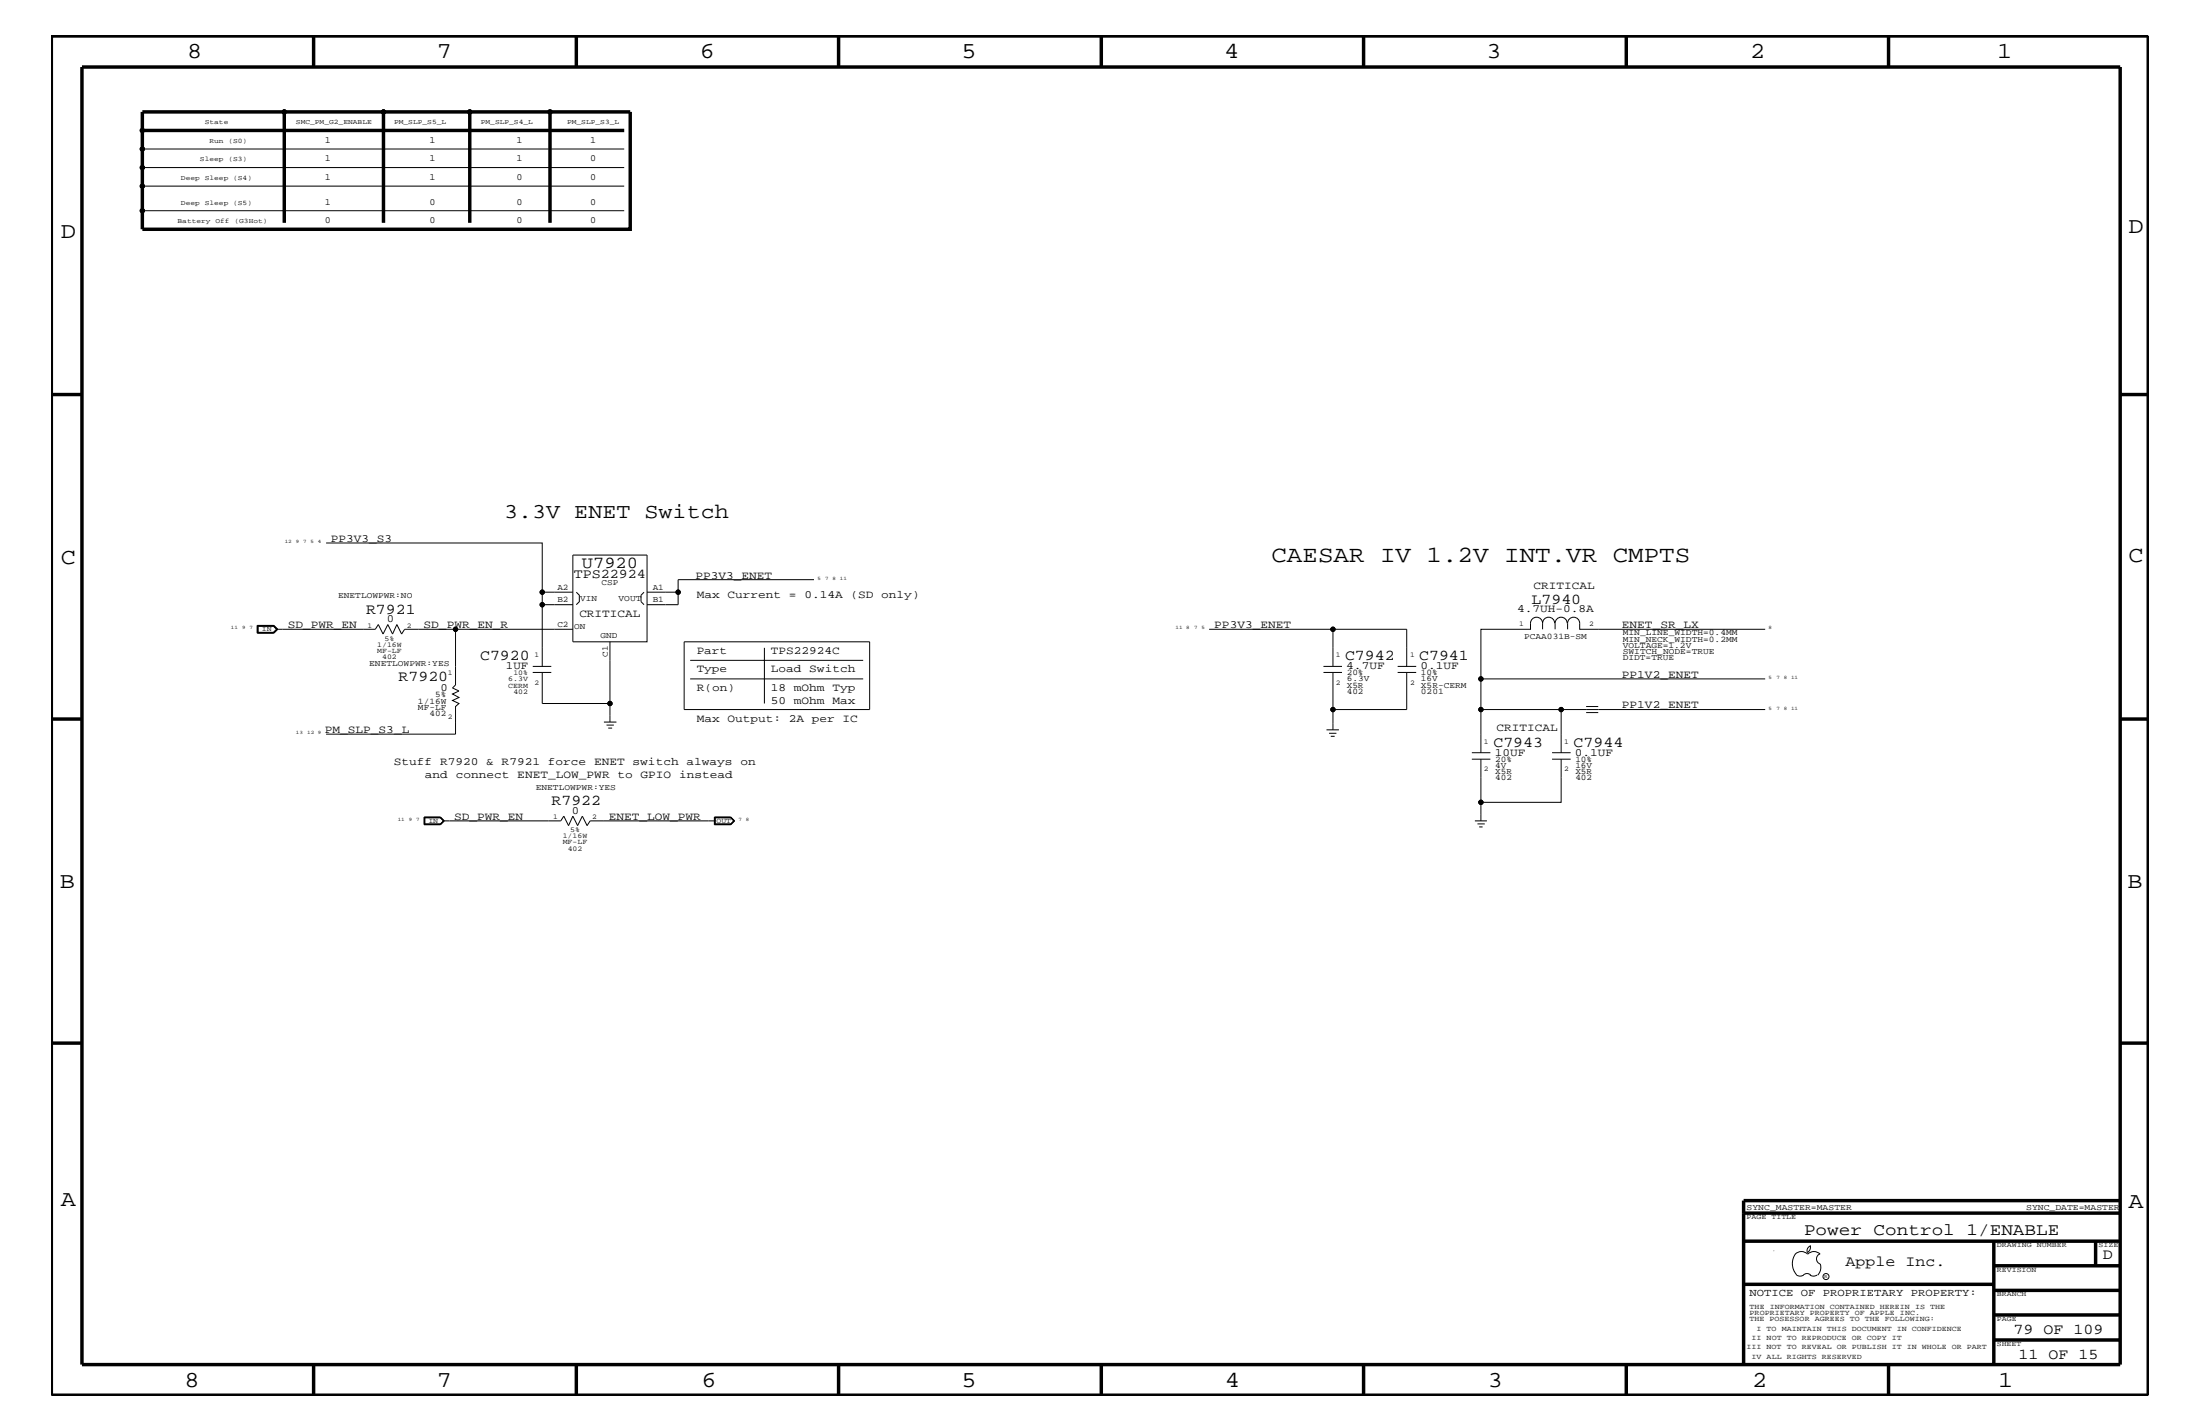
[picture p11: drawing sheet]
<svg xmlns="http://www.w3.org/2000/svg" width="432mm" height="279mm" viewBox="0 0 432 279" stroke-linecap="round" stroke-linejoin="round" font-family="sans-serif">
<g fill="none" stroke="#000" stroke-width=".2">
<path d="M27.9 29.2h94.6M27.9 32.9h94.6M27.9 36.5h94.6M27.9 41.3h94.6M64 106.5h42.4v9.7h6M106.4 116.2v14.6M106.4 118.6h6M112.4 108.9h14.6v17h-14.6zM113.1 116.2l.6 .6v1.3l-.6 .5M126.4 116.2l-.6 .6v1.3l.6 .5M127 116.2h6.1M159.8 113.7h-26.7v4.9h-6.1"/>
<path d="M50.5 122.7h3.3l.7 .8-.7 .7h-3.3zM50.5 122.8h3.3l.6 .7-.6 .6h-3.3zM50.6 122.8v1.3M50.6 122.9h3.1l.6 .6M53.7 122.8l.7 .7-.7 .6M54.3 123.5h19.4l.6-1 .9 1.9 .9-1.9 .9 1.9 .9-1.9 .9 1.9 .6-.9h10M54.3 123.5l-.6 .6h-3.1M104.6 131.9h3.6M104.6 130.8h3.6M106.4 131.9v6.1h13.3M112.4 123.5h-23v10.9l-.6 .6 1.3 .6-1.3 .6 1.3 .6-1.3 .6 1.3 .6-.7 .6v5.4h-25.4M119.7 125.9v15.8"/>
<path d="M134.3 125.9h36.4v13.3h-36.4zM135.5 133.2h33.9M135.5 129.6h33.9M150 127.1v10.9M237.3 123.5h24.3v7.3M259.8 131.9h3.6M259.8 130.8h3.6M261.6 123.5h14.5v7.3M261.6 131.9v11.3M274.3 131.9h3.7M274.3 130.8h3.7M276.1 131.9v7.3h-14.5"/>
<path d="M290.7 139.2v8.5M302.8 122.3a1.19 1.19 0 0 0-1.2-1.2 1.19 1.19 0 0 0-1.2 1.2v1.2h-9.7v9.7M302.8 122.3a1.19 1.19 0 0 1 1.2-1.2 1.19 1.19 0 0 1 1.1 1.2M302.8 122.3v1.2M307.6 122.3a1.19 1.19 0 0 0-1.2-1.2 1.19 1.19 0 0 0-1.2 1.2v1.2M307.7 123.5v-1.2a1.19 1.19 0 0 1 1.2-1.2 1.19 1.19 0 0 1 1.1 1.2v1.2h36.5M311.3 139.8h2.4M311.3 138.6h2.4M346.5 139.2h-40.1v8.5M346.5 133.2h-55.8v6h15.7M118.5 141.7h2.5M119 142.3h1.5"/>
<path d="M119.4 142.9h.7M260.4 143.2h2.4M260.9 143.9h1.4M261.2 144.5h.8M288.9 149h3.6M288.9 147.7h3.6M290.7 149v8.4h15.7v-8.4M290.7 157.4v3.7M304.6 149h3.7M304.6 147.7h3.7M83.2 160.3h3.2l.8 .8-.8 .7h-3.2zM83.3 160.4h3.1l.7 .7-.7 .6h-3.1z"/>
<path d="M83.4 160.5h3l.6 .6-.6 .6h-3zM87 161.1h23.1l.6-1 .9 1.9 .8-1.9 1 1.9 .9-1.9 .9 1.9 .6-.9h24.6M140.2 160.3h3.2l.8 .8-.8 .7h-3.2zM140.3 160.4h3.1l.7 .7-.7 .6h-3.1zM140.4 160.5h3l.6 .6-.6 .6h-3zM289.5 161.1h2.3M290 161.7h1.4M290.3 162.2h.7M348.1 245.4v.1M352.3 246.1a1.69 1.69 0 0 1 2.5 0M352.4 246a3.3 3.3 0 0 0 .2 4.1M352.6 250.2l.7 .2 .7-.2"/>
<path d="M354 250.2l.7-.3 .7 .3M354.8 246.1a1.69 1.69 0 0 1 2.4 0M355.2 250.2l.7 .2 .7-.2M355.3 244.4v.3a1.18 1.18 0 0 1-.6 1.1M355.4 244.4a.99 .99 0 0 0-.6 1.4M357.2 246a1.04 1.04 0 0 0-.7 1 1.04 1.04 0 0 0 .7 1M357.3 248l.1 .7a2.11 2.11 0 0 1-.6 1.5"/>
<circle cx="27.9" cy="29.2" r=".42"/>
<circle cx="27.9" cy="36.5" r=".42"/>
<circle cx="27.9" cy="32.9" r=".42"/>
<circle cx="27.9" cy="25.6" r=".42"/>
<circle cx="55.8" cy="22" r=".42"/>
<circle cx="75.3" cy="22" r=".42"/>
<circle cx="92.2" cy="22" r=".42"/>
<circle cx="107.9" cy="22" r=".42"/>
<circle cx="27.9" cy="41.3" r=".42"/>
<circle cx="106.4" cy="118.6" r=".42"/>
<circle cx="106.4" cy="116.2" r=".42"/>
<circle cx="133.1" cy="116.2" r=".42"/>
<circle cx="89.4" cy="123.5" r=".42"/>
<circle cx="119.7" cy="138" r=".42"/>
<circle cx="261.6" cy="139.2" r=".42"/>
<circle cx="261.6" cy="123.5" r=".42"/>
<circle cx="290.7" cy="139.2" r=".42"/>
<circle cx="290.7" cy="133.2" r=".42"/>
<circle cx="306.4" cy="139.2" r=".42"/>
<circle cx="290.7" cy="157.4" r=".42"/>
<circle cx="358.4" cy="250.5" r=".59"/>
</g>
<g fill="none" stroke="#000" stroke-width=".68" stroke-linecap="butt">
<path d="M10.1 7.1h411.5v266.7h-411.5zM16.1 13.2h400v254.5h-400zM61.6 7.1v6.1M113.1 7.1v6.1M164.6 7.1v6.1M216.2 7.1v6.1M267.6 7.1v6.1M319.2 7.1v6.1M370.7 7.1v6.1M27.9 22h95.8v23h-95.8zM27.9 25.6h94.6M55.8 22v21.7"/>
<path d="M75.3 22v21.7M92.2 22v21.7M108 22v21.7M10.1 77.4h6M416.1 77.4h5.5M10.1 141.1h6M416.1 141.1h5.5M10.1 204.7h6M416.1 204.7h5.5M342.2 238h73.9M416.1 235.6h-73.9v32.1M342.2 243.5h73.9"/>
<path d="M342.2 252h49.1M391.3 248.4h24.8M391.3 243.5v24.2M391.3 258h24.8M391.3 253.2h24.8M411.3 243.5v4.9M61.6 267.7v6.1M113.1 267.7v6.1M164.6 267.7v6.1M216.2 268v5.8M267.6 267.7v6.1M319.2 267.7v6.1"/>
<path d="M370.7 267.7v6.1M391.3 262.9h24.8"/>
</g>
<g fill="#000">
<circle cx="27.9" cy="29.2" r=".42"/>
<circle cx="27.9" cy="36.5" r=".42"/>
<circle cx="27.9" cy="32.9" r=".42"/>
<circle cx="27.9" cy="25.6" r=".42"/>
<circle cx="55.8" cy="22" r=".42"/>
<circle cx="75.3" cy="22" r=".42"/>
<circle cx="92.2" cy="22" r=".42"/>
<circle cx="107.9" cy="22" r=".42"/>
<circle cx="27.9" cy="41.3" r=".42"/>
<circle cx="106.4" cy="118.6" r=".42"/>
<circle cx="106.4" cy="116.2" r=".42"/>
<circle cx="133.1" cy="116.2" r=".42"/>
<circle cx="89.4" cy="123.5" r=".42"/>
<circle cx="119.7" cy="138" r=".42"/>
<circle cx="261.6" cy="139.2" r=".42"/>
<circle cx="261.6" cy="123.5" r=".42"/>
<circle cx="290.7" cy="139.2" r=".42"/>
<circle cx="290.7" cy="133.2" r=".42"/>
<circle cx="306.4" cy="139.2" r=".42"/>
<circle cx="290.7" cy="157.4" r=".42"/>
</g>
<text font-size="4.6" x="249.6" y="110.2">CAESAR IV 1.2V INT.VR CMPTS</text>
<g font-size="4.5">
<text x="36.7" y="11.5">8</text>
<text x="85.8" y="11.5">7</text>
<text x="137.3" y="11.5">6</text>
<text x="188.7" y="11.5">5</text>
<text x="240.3" y="11.5">4</text>
<text x="291.8" y="11.5">3</text>
<text x="343.5" y="11.5">2</text>
<text x="392" y="11.5">1</text>
<text x="11.9" y="46.8">D</text>
<text x="417.7" y="45.7">D</text>
<text x="11.9" y="110.6">C</text>
<text x="417.7" y="110.3">C</text>
<text x="11.8" y="174.3">B</text>
<text x="417.6" y="174.2">B</text>
<text x="11.9" y="236.7">A</text>
<text x="417.7" y="237.1">A</text>
<text x="36.2" y="272.1">8</text>
<text x="85.8" y="272.1">7</text>
<text x="137.7" y="272.1">6</text>
<text x="188.7" y="272.1">5</text>
<text x="240.4" y="272.1">4</text>
<text x="292" y="272.1">3</text>
<text x="343.9" y="272.1">2</text>
<text x="392.2" y="272.1">1</text>
</g>
<text font-size="4.1" x="98.9" y="101.6">3.3V ENET Switch</text>
<text font-size="3.4" x="354.1" y="242.3">Power Control 1/ENABLE</text>
<text font-size="3.3" x="114.2" y="111.4">U7920</text>
<g font-size="3">
<text x="300.6" y="118.5">L7940</text>
<text x="71.8" y="120.4">R7921</text>
<text x="94.2" y="129.6">C7920</text>
<text x="264" y="129.6">C7942</text>
<text x="278.6" y="129.6">C7941</text>
<text x="78.2" y="133.6">R7920</text>
<text x="293.1" y="146.5">C7943</text>
<text x="308.9" y="146.5">C7944</text>
<text x="108.2" y="158">R7922</text>
<text x="362.2" y="248.4">Apple Inc.</text>
<text x="412.7" y="247.1">D</text>
<text x="395.2" y="261.6">79 OF 109</text>
<text x="396.2" y="266.6">11 OF 15</text>
</g>
<text font-size="2.6" x="112.6" y="113.3">TPS22924</text>
<g font-size="2.2">
<text x="64.9" y="106.3">PP3V3_S3</text>
<text x="136.5" y="113.6">PP3V3_ENET</text>
<text x="136.7" y="117.4">Max Current = 0.14A (SD only)</text>
<text x="301" y="115.6">CRITICAL</text>
<text x="56.5" y="123.2">SD_PWR_EN</text>
<text x="75.9" y="122.1">0</text>
<text x="83.1" y="123.2">SD_PWR_EN_R</text>
<text x="113.7" y="121">CRITICAL</text>
<text x="238.3" y="123.2">PP3V3_ENET</text>
<text x="297.8" y="120.2">4.7UH-0.8A</text>
<text x="318.3" y="123.2">ENET_SR_LX</text>
<text x="99.3" y="131.3">1UF</text>
<text x="136.7" y="128.3">Part</text>
<text x="136.7" y="131.9">Type</text>
<text x="151.3" y="128.3">TPS22924C</text>
<text x="151.3" y="131.9">Load Switch</text>
<text x="264.2" y="131.3">4.7UF</text>
<text x="278.8" y="131.3">0.1UF</text>
<text x="86.4" y="135.5">0</text>
<text x="136.7" y="135.6">R(on)</text>
<text x="151.3" y="135.6">18 mOhm Typ</text>
<text x="318.3" y="133">PP1V2_ENET</text>
<text x="63.8" y="143.9">PM_SLP_S3_L</text>
<text x="136.7" y="141.7">Max Output: 2A per IC</text>
<text x="151.3" y="138">50 mOhm Max</text>
<text x="293.7" y="143.5">CRITICAL</text>
<text x="318.3" y="139">PP1V2_ENET</text>
<text x="293.4" y="148.4">10UF</text>
<text x="309.1" y="148.4">0.1UF</text>
<text x="77.3" y="150.1">Stuff R7920 &amp; R7921 force ENET switch always on</text>
<text x="83.4" y="152.6">and connect ENET_LOW_PWR to GPIO instead</text>
<text x="89.2" y="160.8">SD_PWR_EN</text>
<text x="112.2" y="159.7">0</text>
<text x="119.5" y="160.8">ENET_LOW_PWR</text>
</g>
<text font-size="2.1" x="343.4" y="254.4">NOTICE OF PROPRIETARY PROPERTY:</text>
<g font-size="1.9">
<text x="63.8" y="28">1</text>
<text x="84.3" y="28">1</text>
<text x="101.3" y="28">1</text>
<text x="115.8" y="28">1</text>
<text x="63.8" y="35.2">1</text>
<text x="63.8" y="31.6">1</text>
<text x="84.3" y="31.6">1</text>
<text x="84.3" y="35.2">1</text>
<text x="101.3" y="35.2">0</text>
<text x="101.3" y="31.6">1</text>
<text x="115.8" y="35.2">0</text>
<text x="115.8" y="31.6">0</text>
<text x="63.8" y="40.2">1</text>
<text x="84.3" y="40.2">0</text>
<text x="101.3" y="40.2">0</text>
<text x="115.8" y="40.2">0</text>
<text x="63.8" y="43.7">0</text>
<text x="84.3" y="43.7">0</text>
<text x="101.3" y="43.7">0</text>
<text x="115.8" y="43.7">0</text>
</g>
<g font-size="1.7">
<text x="66.4" y="117.4">ENETLOWPWR:NO</text>
<text x="109.4" y="115.7">A2</text>
<text x="109.4" y="118.1">B2</text>
<text x="113.9" y="117.9">VIN</text>
<text x="118.1" y="114.8">CSP</text>
<text x="121.4" y="117.9">VOUT</text>
<text x="128.1" y="115.7">A1</text>
<text x="128.1" y="118.1">B1</text>
<text x="109.4" y="123">C2</text>
<text x="112.7" y="123.5">ON</text>
<text x="117.9" y="125.2">GND</text>
<text x="299.1" y="125.4">PCAA031B-SM</text>
<text x="318.5" y="124.7">MIN_LINE_WIDTH=0.4MM</text>
<text x="318.5" y="125.9">MIN_NECK_WIDTH=0.2MM</text>
<text x="72.5" y="130.8">ENETLOWPWR:YES</text>
<text x="119.3" y="128.9" transform="rotate(-90 119.3 128.9)">C1</text>
<text x="318.5" y="127.1">VOLTAGE=1.2V</text>
<text x="318.5" y="128.3">SWITCH_NODE=TRUE</text>
<text x="318.5" y="129.6">DIDT=TRUE</text>
<text x="85.4" y="136.8">5%</text>
<text x="264.3" y="136.1">402</text>
<text x="264.3" y="132.5">20%</text>
<text x="264.3" y="133.6">6.3V</text>
<text x="264.3" y="134.9">X5R</text>
<text x="278.9" y="133.6">16V</text>
<text x="278.9" y="132.5">10%</text>
<text x="278.9" y="134.9">X5R-CERM</text>
<text x="278.9" y="136.1">0201</text>
<text x="82" y="139.2">MF-LF</text>
<text x="82" y="138">1/16W</text>
<text x="84.3" y="140.4">402</text>
<text x="293.5" y="149.5">20%</text>
<text x="309.2" y="149.5">10%</text>
<text x="105.2" y="155">ENETLOWPWR:YES</text>
<text x="293.5" y="151.8">X5R</text>
<text x="293.5" y="153">402</text>
<text x="293.5" y="150.7">4V</text>
<text x="309.2" y="151.8">X5R</text>
<text x="309.2" y="153">402</text>
<text x="309.2" y="150.7">16V</text>
<text x="342.8" y="237.4">SYNC_MASTER=MASTER</text>
<text x="397.7" y="237.4">SYNC_DATE=MASTER</text>
</g>
<g font-size="1.4">
<text x="40.2" y="24.3">State</text>
<text x="41.1" y="28">Run (S0)</text>
<text x="58.1" y="24.3">SMC_PM_G2_ENABLE</text>
<text x="77.3" y="24.3">PM_SLP_S5_L</text>
<text x="94.4" y="24.3">PM_SLP_S4_L</text>
<text x="111.3" y="24.3">PM_SLP_S3_L</text>
<text x="35.5" y="35.2">Deep Sleep (S4)</text>
<text x="39.2" y="31.6">Sleep (S3)</text>
<text x="35.5" y="40.2">Deep Sleep (S5)</text>
<text x="34.8" y="43.7">Battery Off (G3Hot)</text>
<text x="51.4" y="123.8">IN</text>
<text x="72.1" y="123.1">1</text>
<text x="75.5" y="125.7">5%</text>
<text x="79.8" y="123.1">2</text>
<text x="298.2" y="122.9">1</text>
<text x="311.9" y="122.9">2</text>
<text x="74" y="126.9">1/16W</text>
<text x="74" y="128">MF-LF</text>
<text x="75" y="129.3">402</text>
<text x="104.9" y="128.9">1</text>
<text x="262.2" y="128.9">1</text>
<text x="276.8" y="128.9">1</text>
<text x="87.9" y="132.5">1</text>
<text x="99.7" y="133.6">6.3V</text>
<text x="99.7" y="134.9">CERM</text>
<text x="100.8" y="136.1">402</text>
<text x="100.8" y="132.5">10%</text>
<text x="104.9" y="134.4">2</text>
<text x="262.2" y="134.4">2</text>
<text x="276.8" y="134.4">2</text>
<text x="87.9" y="141.1">2</text>
<text x="291.3" y="145.9">1</text>
<text x="307" y="145.9">1</text>
<text x="291.3" y="151.3">2</text>
<text x="307" y="151.3">2</text>
<text x="84.1" y="161.4">IN</text>
<text x="108.5" y="160.7">1</text>
<text x="116.2" y="160.7">2</text>
<text x="140.6" y="161.4">OUT</text>
<text x="110.4" y="164.5">1/16W</text>
<text x="110.4" y="165.6">MF-LF</text>
<text x="111.4" y="166.9">402</text>
<text x="111.9" y="163.3">5%</text>
<text x="342.8" y="239.2">PAGE TITLE</text>
<text x="391.9" y="244.7">DRAWING NUMBER</text>
<text x="411.9" y="244.7">SIZE</text>
<text x="391.9" y="249.5">REVISION</text>
<text x="343.4" y="256.8">THE INFORMATION CONTAINED HEREIN IS THE</text>
<text x="391.9" y="254.4">BRANCH</text>
<text x="343.4" y="258">PROPRIETARY PROPERTY OF APPLE INC.</text>
<text x="343.4" y="259.3">THE POSESSOR AGREES TO THE FOLLOWING:</text>
<text x="343.8" y="262.9">II NOT TO REPRODUCE OR COPY IT</text>
<text x="344.8" y="261.1">I TO MAINTAIN THIS DOCUMENT IN CONFIDENCE</text>
<text x="391.9" y="259.3">PAGE</text>
<text x="342.8" y="264.7">III NOT TO REVEAL OR PUBLISH IT IN WHOLE OR PART</text>
<text x="343.8" y="266.6">IV ALL RIGHTS RESERVED</text>
<text x="391.9" y="264.1">SHEET</text>
</g>
<g font-size="1">
<text x="55.9" y="106.5">12</text>
<text x="58.1" y="106.5">9</text>
<text x="59.5" y="106.5">7</text>
<text x="61" y="106.5">5</text>
<text x="62.4" y="106.5">4</text>
<text x="160.4" y="113.7">5</text>
<text x="162" y="113.7">7</text>
<text x="163.4" y="113.7">8</text>
<text x="164.8" y="113.7">11</text>
<text x="45.3" y="123.5">11</text>
<text x="47.5" y="123.5">9</text>
<text x="48.9" y="123.5">7</text>
<text x="230.7" y="123.5">11 8</text>
<text x="234.4" y="123.5">7</text>
<text x="235.8" y="123.5">5</text>
<text x="347.1" y="123.5">8</text>
<text x="347.1" y="133.2">5</text>
<text x="348.7" y="133.2">7</text>
<text x="350.1" y="133.2">8</text>
<text x="351.5" y="133.2">11</text>
<text x="347.1" y="139.2">5</text>
<text x="348.7" y="139.2">7</text>
<text x="350.1" y="139.2">8</text>
<text x="351.5" y="139.2">11</text>
<text x="58.1" y="144">13</text>
<text x="60.3" y="144">12 9</text>
<text x="78.1" y="161.1">11</text>
<text x="80.3" y="161.1">9</text>
<text x="81.7" y="161.1">7</text>
<text x="144.9" y="161.1">7</text>
<text x="146.4" y="161.1">8</text>
<text x="358.1" y="250.7">R</text>
</g>
</svg>
